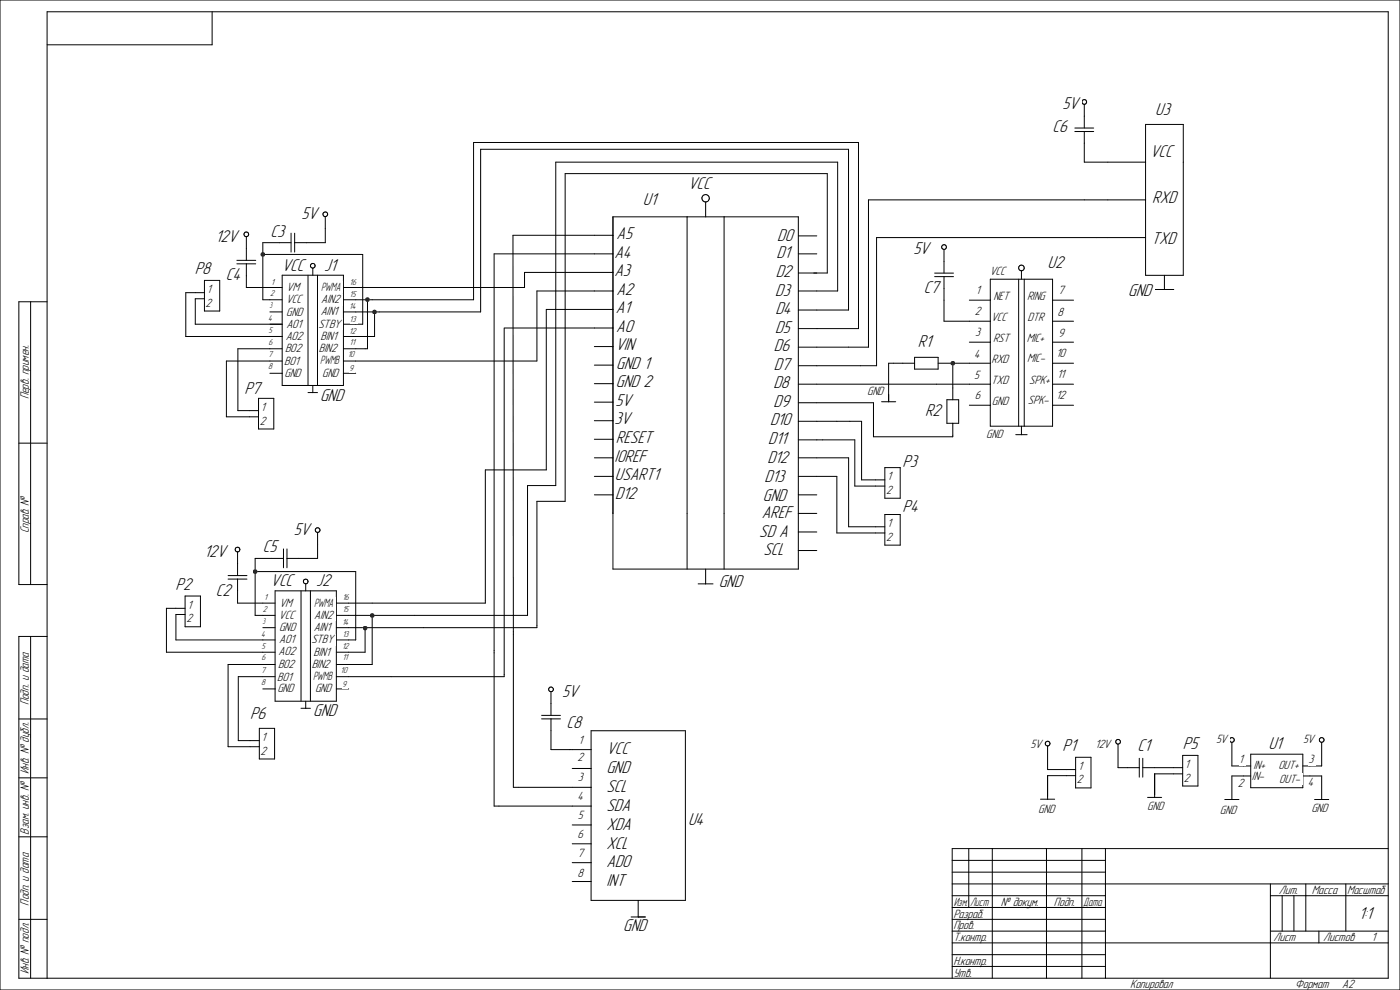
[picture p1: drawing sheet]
<svg xmlns="http://www.w3.org/2000/svg" width="594mm" height="420mm" viewBox="0 0 594 420" stroke-linecap="round" stroke-linejoin="round" font-family="sans-serif">
<g fill="#242424">
<path d="M403.3 153.1h2v2h-2z"/>
<path d="M154.9 126.1h2v2h-2z"/>
<path d="M157.9 131.4h2v1.9h-2z"/>
<path d="M110.5 106.9h2v2.1h-2z"/>
<path d="M107.2 241.5h2.1v2h-2.1z"/>
<path d="M156.9 260.1h2v2h-2z"/>
<path d="M153.9 265.4h2v2h-2z"/>
</g>
<g fill="none" stroke="#000" stroke-width=".42">
<path d="M456 55.8h8M456 54.3h8M460 55.8v13h26M460 44.3v10M486 52.8h16v64h-16zM123.5 98.9v8M125 98.9v8M138 91.9v11.1h-13M260.1 92h78.6v149.4h-78.6zM260.1 99.8h-42.5l.2 234.2h33M291.5 92v149.4M299.4 85.7v6.3"/>
<path d="M300.9 84.1v.1M307.2 92v149.4M486 84.8h-117.5v62.5h-29.8M86.7 119h6.5v13h-6.5zM100.5 111.9h8M100.5 110.4h8M104.5 111.9v10.1h15.2M104.5 100.5v9.9M111.5 109v18.2h8.2M112.5 107.9h41.4v29.6h-8.2M119.7 116.8h26v46.7h-26zM123.5 103h-12v3.9"/>
<path d="M130.7 116.8v46.7M132.7 113.7v3.1M134.7 116.8v46.7M260.1 107.7h-50.5v234.3h41.2M260.1 115.6h-37.6v6.4h-76.8M338.7 107.7h7.8M338.7 100.1h7.8M338.7 115.8h12.3v-42.1h-111.2v139h-12v53.6h-71.9M396.5 115.9h8M396.5 117.3h8M400.5 117.3v19h19.7M400.5 105.8v10.1"/>
<path d="M420.2 118.4h26.4v62.4h-26.4zM432.2 118.4v62.4M433.4 114.9v3.5M434.6 118.4v62.4M486 100.8h-114.1v54.4h-33.2M494 116.8v6M86.7 124.2h-7.9v18.5h40.9M86.7 126.7h-3.9v10.8h36.9M114.5 132.3h5.2M145.7 132.3h12.2M145.7 127.2h9.2M155.9 128.1v19.9h-10.2"/>
<path d="M156.9 127.2h44v-66.7h163.3v78.9h-25.5M158.9 133.3v9.4h-13.2M213.9 139.1h46.2M213.9 139.3v147.8h-71.2M260.1 131.3h-28.3v68h-25.9v56.6h-63.2M260.1 123.4h-32.3v29.8h-82.1M338.7 131.5h21.3v-68.2h-156.1v69h-44M338.7 123.4h16.7v-54.6h-119.6v137.2h-12v55.1h-64.9M411.3 127.3h8.9M446.6 127.3h8.9M446.6 136.3h8.9M490 122.8h8"/>
<path d="M114.5 158.4h5.2M119.7 153.2h-23.6v23.6h13.6M119.7 148h-18.8v26.2h8.8M145.7 158.4h5.2M252.2 147h7.9M252.2 154.9h7.9M388 154.1h-11v16.3M388 151.6h10v5h-10zM398 154.1h5.3M404.2 155.1v14.5M405.3 154.1h14.9M411.3 145.2h8.9"/>
<path d="M446.6 145.2h8.9M446.6 154.1h8.9M109.7 169h6.5v13h-6.5zM130.7 166.5h4M132.7 163.5v3M252.2 162.8h7.9M252.2 170.6h7.9M252.2 178.5h7.9M338.7 163h81.5M338.7 170.9h31.9v14.4h33.6v-5.7M338.7 178.7h26.8v24.9h9.9M374 170.4h6"/>
<path d="M401.7 169.6h5v10h-5zM411.3 171.9h8.9M446.6 163h8.9M446.6 171.9h8.9M252.2 186.4h7.9M252.2 194.2h7.9M338.7 194.2h21.3v29.3h15.4M338.7 186.6h24v19.6h12.7M375.4 198.4h6.5v13h-6.5zM431 184.4h4.8M433.4 180.8v3.6M252.2 202.1h7.9"/>
<path d="M252.2 209.9h7.9M338.7 202.1h16.3v24h20.4M338.7 209.9h7.8M338.7 217.8h7.8M375.4 218.3h6.5v13h-6.5zM100.8 234.2v10M120.3 236.9h-12.1v4.6M120.3 232.9v8M121.8 232.9v8M134.7 225.9v11h-12.9M338.7 225.7h7.8M338.7 233.6h7.8"/>
<path d="M78.5 258.1h-7.9v18.6h46.1M78.5 252.9h6.5v13h-6.5zM96.8 245.7h8M96.8 244.2h8M100.8 245.7v10.2h15.9M108.2 243.5v17.6h8.5M109.3 242.5h41.6v29h-8.2M116.7 250.7h26v46.8h-26zM127.7 250.7v46.8M129.7 247.7v3M130.7 246.7v.1M131.7 250.7v46.8"/>
<path d="M296.2 247.7h6.3M299.4 241.4v6.3M78.5 260.7h-3.9v10.8h42.1M111.5 266.3h5.2M142.7 266.3h11.2M142.7 261.1h14.2M154.9 267.3v9.4h-12.2M157.9 262.1v19.8h-15.2M111.5 292.3h5.2M116.7 287.1h-15.6v27.1h8.9M116.7 281.9h-19.9v34.9h13.2M129.7 297.5v3"/>
<path d="M142.7 292.3h5.2M233.8 293.5v10M110 309h6.5v13h-6.5zM127.7 300.5h4M229.8 305h8M229.8 303.5h8M233.8 305v13h17M250.8 310h40v72h-40zM444.5 316.4v10.1h11.9M474.3 315.7v10h9.1M522.6 315v10h8M530.6 320h22.1v14.2h-22.1z"/>
<path d="M560.7 315v10h-8M242.8 326h8M441.5 339h6M456.4 321.3h6.5v13h-6.5zM456.4 329.1h-11.9v9.9M483.4 321.7v8M484.8 325.7h17M484.8 321.7v8M486.9 338.3h5.9M501.8 320.5h6.5v13h-6.5zM501.8 328.3h-11.9v10M519.6 339.2h6.1"/>
<path d="M530.6 329.2h-8v10M552.7 329.2h8v10M557.7 339.2h6.1M242.8 350h8M242.8 358h8M242.8 366h8M242.8 374h8M267.8 389h6M270.8 382v7"/>
<circle cx="460" cy="43.3" r="1"/>
<circle cx="104.5" cy="99.4" r=".99"/>
<circle cx="138" cy="90.9" r="1.01"/>
<circle cx="299.4" cy="84.1" r="1.57"/>
<circle cx="132.7" cy="112.7" r=".99"/>
<circle cx="400.5" cy="104.8" r="1.01"/>
<circle cx="433.3" cy="113.7" r="1.2"/>
<circle cx="100.8" cy="233.1" r=".99"/>
<circle cx="134.7" cy="224.9" r="1.01"/>
<circle cx="129.7" cy="246.7" r="1"/>
<circle cx="233.8" cy="292.4" r="1.01"/>
<circle cx="444.5" cy="315.5" r="1.01"/>
<circle cx="474.4" cy="314.7" r=".99"/>
<circle cx="522.6" cy="313.9" r="1"/>
<circle cx="560.7" cy="313.9" r="1"/>
</g>
<g fill="#fff">
<path d="M261.6 95.8h8.1v7.2h-8.1z"/>
<path d="M260.7 103.7h8.5v7.1h-8.5z"/>
<path d="M260.7 111.5h8.2v7.2h-8.2z"/>
<path d="M261.5 119.4h8.5v7.2h-8.5z"/>
<path d="M261.3 127.3h7.5v7.2h-7.5z"/>
<path d="M261.5 135.2h8.5v7.1h-8.5z"/>
<path d="M261.1 143h9.6v7.2h-9.6z"/>
<path d="M261.5 150.9h15.5v7.1h-15.5z"/>
<path d="M261.3 158.7h16.7v7.2h-16.7z"/>
<path d="M261.1 166.6h8.1v7.1h-8.1z"/>
<path d="M261.3 182.3h16.9v7.2h-16.9z"/>
<path d="M260.7 190.2h14.8v7.2h-14.8z"/>
<path d="M260.9 198.1h20.2v7.1h-20.2z"/>
<path d="M261 206h10.3v7.1h-10.3z"/>
<path d="M260.8 174.5h8.1v7.1h-8.1z"/>
<path d="M329.7 96.5h8.2v7.1h-8.2z"/>
<path d="M329.5 104h7.1v7.1h-7.1z"/>
<path d="M329.1 112h8.2v7.1h-8.2z"/>
<path d="M328.9 119.8h7.8v7.2h-7.8z"/>
<path d="M329 127.7h8.1v7.2h-8.1z"/>
<path d="M328.9 135.6h7.8v7.1h-7.8z"/>
<path d="M328.3 143.5h8.2v7.1h-8.2z"/>
<path d="M328.3 151.3h8.2v7.2h-8.2z"/>
<path d="M328.2 159h8.1v7.1h-8.1z"/>
<path d="M328.2 166.9h8.2v7.1h-8.2z"/>
<path d="M326.7 174.9h10.3v7.2h-10.3z"/>
<path d="M325.9 182.8h9.3v7.1h-9.3z"/>
<path d="M325.6 190.7h10.3v7.1h-10.3z"/>
<path d="M324.4 199.1h9.9v7.1h-9.9z"/>
<path d="M323.7 206.9h11.3v7.2h-11.3z"/>
<path d="M272.8 81.5h7.1v7.1h-7.1z"/>
<path d="M292 74.7h10.9v7.1h-10.9z"/>
<path d="M531.8 322.3h6v5h-6z"/>
<path d="M531.2 327.1h6.1v5h-6.1z"/>
<path d="M542.4 322.3h9.7v5h-9.7z"/>
<path d="M542.7 328.1h9.9v5h-9.9z"/>
<path d="M456.9 328.5h3.5v5h-3.5z"/>
<path d="M457.4 322.7h2.7v5h-2.7z"/>
<path d="M121.6 119.5h6.5v5h-6.5z"/>
<path d="M121.4 124.7h7.6v5h-7.6z"/>
<path d="M121.4 130h8v5h-8z"/>
<path d="M121.5 135h7.4v5h-7.4z"/>
<path d="M121 145.5h7.9v5h-7.9z"/>
<path d="M120.6 151h7.2v5h-7.2z"/>
<path d="M135.8 164.4h11.4v7.1h-11.4z"/>
<path d="M121.2 140.1h8.2v5h-8.2z"/>
<path d="M136.2 119.5h9.3v5h-9.3z"/>
<path d="M136.3 124.7h9v5h-9z"/>
<path d="M136.1 129.8h8.2v5h-8.2z"/>
<path d="M135.1 135h10.4v5h-10.4z"/>
<path d="M136 140.3h8v4.9h-8z"/>
<path d="M135.3 145.5h8.7v5h-8.7z"/>
<path d="M135.8 150.7h9.2v5h-9.2z"/>
<path d="M120.7 155.8h8v5h-8z"/>
<path d="M136.7 155.9h7.9v5h-7.9z"/>
<path d="M119.5 109.2h11v7.1h-11z"/>
<path d="M115.1 117.9h2v3.6h-2z"/>
<path d="M114.6 122.9h2.5v3.6h-2.5z"/>
<path d="M113.8 133.4h2.5v3.6h-2.5z"/>
<path d="M114 138.4h2.2v3.5h-2.2z"/>
<path d="M113.9 143.5h2.5v3.6h-2.5z"/>
<path d="M113.7 148.8h2.5v3.5h-2.5z"/>
<path d="M113.8 153.7h2.5v3.6h-2.5z"/>
<path d="M148.3 117.9h3.5v3.6h-3.5z"/>
<path d="M148.3 123h3.4v3.6h-3.4z"/>
<path d="M148.2 128.3h3.5v3.6h-3.5z"/>
<path d="M148.3 133.6h3.4v3.6h-3.4z"/>
<path d="M148.2 138.7h3.5v3.6h-3.5z"/>
<path d="M148.3 143.5h3v3.6h-3z"/>
<path d="M147.5 148.8h3.6v3.5h-3.6z"/>
<path d="M148.2 154.7h2.5v3.6h-2.5z"/>
<path d="M114.4 127.8h1.9v3.6h-1.9z"/>
<path d="M323.2 214.2h14.1v7.2h-14.1z"/>
<path d="M322.1 222.1h13.9v7.1h-13.9z"/>
<path d="M323.9 230h10.3v7.1h-10.3z"/>
<path d="M305 243.5h11.3v7.2h-11.3z"/>
<path d="M488.9 80.6h11.7v7.1h-11.7z"/>
<path d="M488.6 97.8h11.7v7.1h-11.7z"/>
<path d="M488 60.9h11v7.1h-11z"/>
<path d="M478.7 120h11.3v7.1h-11.3z"/>
<path d="M257.3 314.4h10.9v7.2h-10.9z"/>
<path d="M257.3 322.4h11.3v7.2h-11.3z"/>
<path d="M257.3 330.4h10.3v7.2h-10.3z"/>
<path d="M257.3 338.4h11.7v7.2h-11.7z"/>
<path d="M257.3 346.4h12.2v7.2h-12.2z"/>
<path d="M257.3 354.4h10.7v7.2h-10.7z"/>
<path d="M257.3 362.4h11.7v7.1h-11.7z"/>
<path d="M257.3 370.4h9.2v7.2h-9.2z"/>
<path d="M440.5 341.1h7.9v5h-7.9z"/>
<path d="M437.2 313.5h5.7v5h-5.7z"/>
<path d="M502.3 327.7h3.5v5h-3.5z"/>
<path d="M502.8 321.9h2.7v5h-2.7z"/>
<path d="M486.7 339.7h8v5h-8z"/>
<path d="M118.6 253.4h6.5v5h-6.5z"/>
<path d="M118.4 258.6h7.6v5h-7.6z"/>
<path d="M118.4 263.9h8v5h-8z"/>
<path d="M118.5 269h7.4v5h-7.4z"/>
<path d="M118 279.4h7.9v5h-7.9z"/>
<path d="M117.6 284.9h7.2v5h-7.2z"/>
<path d="M132.9 298.3h11.4v7.2h-11.4z"/>
<path d="M118.2 274.1h8.2v5h-8.2z"/>
<path d="M133.2 253.4h9.3v5h-9.3z"/>
<path d="M133.3 258.6h9v5h-9z"/>
<path d="M133.1 263.8h8.2v5h-8.2z"/>
<path d="M132.1 269h10.4v5h-10.4z"/>
<path d="M133 274.2h8v5h-8z"/>
<path d="M132.3 279.4h8.7v5h-8.7z"/>
<path d="M132.8 284.6h9.2v5h-9.2z"/>
<path d="M117.7 289.7h7.9v5h-7.9z"/>
<path d="M133.6 289.8h8v5h-8z"/>
<path d="M114.8 243.1h10.9v7.1h-10.9z"/>
<path d="M112.1 251.9h2v3.5h-2z"/>
<path d="M111.5 256.8h2.5v3.6h-2.5z"/>
<path d="M110.9 267.4h2.5v3.5h-2.5z"/>
<path d="M111 272.3h2.2v3.6h-2.2z"/>
<path d="M110.9 277.4h2.5v3.6h-2.5z"/>
<path d="M110.7 282.7h2.5v3.6h-2.5z"/>
<path d="M110.8 287.6h2.5v3.6h-2.5z"/>
<path d="M145.3 251.9h3.5v3.5h-3.5z"/>
<path d="M145.3 256.9h3.4v3.6h-3.4z"/>
<path d="M145.2 262.3h3.5v3.5h-3.5z"/>
<path d="M145.3 267.5h3.4v3.6h-3.4z"/>
<path d="M145.2 272.6h3.5v3.6h-3.5z"/>
<path d="M145.3 277.4h3v3.6h-3z"/>
<path d="M144.5 282.7h3.6v3.6h-3.6z"/>
<path d="M145.2 288.6h2.5v3.6h-2.5z"/>
<path d="M111.4 261.8h2v3.5h-2z"/>
<path d="M464.7 313.2h7.4v5h-7.4z"/>
<path d="M516 311.4h5.7v5h-5.7z"/>
<path d="M552.9 311.4h5.7v5h-5.7z"/>
<path d="M517.6 341.5h7.9v5h-7.9z"/>
<path d="M556.4 340.5h7.9v5h-7.9z"/>
<path d="M414.1 120.7h2.7v5h-2.7z"/>
<path d="M413.6 129.6h3.5v5h-3.5z"/>
<path d="M413.8 138.5h3.2v5h-3.2z"/>
<path d="M413.3 148.1h3.5v5h-3.5z"/>
<path d="M413.3 157h3.2v5h-3.2z"/>
<path d="M413.6 165.2h3.5v5h-3.5z"/>
<path d="M448.9 120.7h3.5v5h-3.5z"/>
<path d="M448.6 130.3h3.5v5h-3.5z"/>
<path d="M448.9 139.2h3.5v5h-3.5z"/>
<path d="M448.1 147.4h4.9v5h-4.9z"/>
<path d="M448.5 156.3h4.2v5h-4.2z"/>
<path d="M448.1 165.2h4.9v5h-4.9z"/>
<path d="M421.5 123.4h7.6v5h-7.6z"/>
<path d="M420.5 132.3h7.7v5h-7.7z"/>
<path d="M435.8 123.4h8.7v5h-8.7z"/>
<path d="M421.3 141.3h9.4v5h-9.4z"/>
<path d="M420.7 150.2h8.2v5h-8.2z"/>
<path d="M420.6 159.1h8.2v5h-8.2z"/>
<path d="M420.8 168h8v5h-8z"/>
<path d="M435.9 132.3h8v5h-8z"/>
<path d="M435.6 141.3h8.5v5h-8.5z"/>
<path d="M435.7 149.8h8.7v5h-8.7z"/>
<path d="M436.7 159.1h9.7v5h-9.7z"/>
<path d="M436.1 167.6h9.9v5h-9.9z"/>
<path d="M418.4 181.9h8v5h-8z"/>
<path d="M419.9 112.5h7.7v5h-7.7z"/>
<path d="M367.9 163.8h7.9v5h-7.9z"/>
<path d="M376 225.5h3.5v5h-3.5z"/>
<path d="M376.4 219.7h2.8v5h-2.8z"/>
<path d="M376 205.6h3.5v5h-3.5z"/>
<path d="M376.4 199.8h2.8v5h-2.8z"/>
<path d="M450.8 40.7h8.1v7.2h-8.1z"/>
<path d="M264.5 389.5h11.3v7.2h-11.3z"/>
<path d="M91.5 96.9h10.7v7.1h-10.7z"/>
<path d="M86.7 230.6h10.7v7.1h-10.7z"/>
<path d="M525.7 319.9h2.7v5h-2.7z"/>
<path d="M525.1 330.2h3.6v5h-3.6z"/>
<path d="M555.2 319.8h3.2v5h-3.2z"/>
<path d="M554.9 329.5h3.4v5h-3.4z"/>
<path d="M538.1 312.2h7.2v7.1h-7.2z"/>
<path d="M446.6 50.2h7.7v7.1h-7.7z"/>
<path d="M490.1 43.2h7.8v7.2h-7.8z"/>
<path d="M444.5 108.1h8.1v7.1h-8.1z"/>
<path d="M245.4 311.5h2.8v5h-2.8z"/>
<path d="M245.1 319.1h3.4v5h-3.4z"/>
<path d="M245.2 327.5h3.2v5h-3.2z"/>
<path d="M245 335.5h3.5v5h-3.5z"/>
<path d="M245.2 343.5h3.2v5h-3.2z"/>
<path d="M245 351.5h3.5v5h-3.5z"/>
<path d="M245 359.5h3.5v5h-3.5z"/>
<path d="M245 368.1h3.5v5h-3.5z"/>
<path d="M240.3 303.4h7.8v7.2h-7.8z"/>
<path d="M291.9 344.4h8.2v7.1h-8.2z"/>
<path d="M128 87.4h8.1v7.1h-8.1z"/>
<path d="M114.8 94.8h7.4v7.2h-7.4z"/>
<path d="M95.9 113.3h7.8v7.2h-7.8z"/>
<path d="M450.8 313.1h7.1v7.2h-7.1z"/>
<path d="M501.9 312.1h7.8v7.1h-7.8z"/>
<path d="M124.7 221.3h8.2v7.1h-8.2z"/>
<path d="M111.5 228.8h7.5v7.1h-7.5z"/>
<path d="M91.5 247.1h7.8v7.2h-7.8z"/>
<path d="M110.5 316.2h3.5v5h-3.5z"/>
<path d="M111 310.4h2.7v5h-2.7z"/>
<path d="M79.1 260.1h3.4v4.9h-3.4z"/>
<path d="M79.5 254.3h2.8v5h-2.8z"/>
<path d="M74.5 244.6h8.1v7.2h-8.1z"/>
<path d="M106.1 299.4h8.2v7.1h-8.2z"/>
<path d="M87.2 126.2h3.6v4.9h-3.6z"/>
<path d="M87.7 120.4h2.8v4.9h-2.8z"/>
<path d="M82.6 110.7h8.2v7.1h-8.2z"/>
<path d="M110.2 176.2h3.5v5h-3.5z"/>
<path d="M110.7 170.4h2.8v5h-2.8z"/>
<path d="M103.7 161.4h8.1v7.1h-8.1z"/>
<path d="M382.9 192.7h7.7v7.1h-7.7z"/>
<path d="M382.9 211.8h8.2v7.1h-8.2z"/>
<path d="M387.5 102.3h8.2v7.1h-8.2z"/>
<path d="M391.9 118.7h7.8v7.2h-7.8z"/>
<path d="M389.5 141.6h7.1v7.2h-7.1z"/>
<path d="M392.5 171h8.2v7.2h-8.2z"/>
<path d="M137.5 109.2h6.5v7.1h-6.5z"/>
<path d="M134.2 243.1h7.5v7.1h-7.5z"/>
<path d="M238.5 289.9h8.2v7.2h-8.2z"/>
<path d="M482.6 313.1h6.8v7.2h-6.8z"/>
</g>
<g fill="none" stroke="#000" stroke-width=".42">
<path d="M0 0h594v420h-594zM90 5v14h-70M13 128v120M20 128h-12v120h12M8 188h12M13 270v145M20 270h-12v145h581v-410h-569v410M8 305h12M8 330h12M8 355h12M404 370h65M404 375h185"/>
<path d="M404 365h65M404 380h65M411 360v25M421 360v55M444 360v55M459 360v55M469 360v55M539 375v40M539 380h50M544 380v15M549 380v15M554 375v20"/>
<path d="M571 375v20M589 360h-185v55M8 390h12M404 390h65M404 395h65M404 385h65M539 395h50M559.6 395v5M404 400h185M404 405h65M404 410h65"/>
</g>
<g font-size="7.7">
<text x="450.8" y="46.3">5V</text>
<text x="490.1" y="48.9">U3</text>
<text x="446.6" y="55.8">C6</text>
<text x="488" y="66.5">VCC</text>
<text x="292" y="80.3">VCC</text>
<text x="272.8" y="87.1">U1</text>
<text x="488.9" y="86.1">RXD</text>
<text x="128" y="93">5V</text>
<text x="114.8" y="100.5">C3</text>
<text x="261.6" y="101.4">A5</text>
<text x="91.5" y="102.5">12V</text>
<text x="329.7" y="102.1">D0</text>
<text x="387.5" y="107.9">5V</text>
<text x="488.6" y="103.4">TXD</text>
<text x="260.7" y="109.3">A4</text>
<text x="329.5" y="109.6">D1</text>
<text x="444.5" y="113.7">U2</text>
<text x="82.6" y="116.3">P8</text>
<text x="95.9" y="119">C4</text>
<text x="119.5" y="114.8">VCC</text>
<text x="137.5" y="114.8">J1</text>
<text x="260.7" y="117.2">A3</text>
<text x="329.1" y="117.6">D2</text>
<text x="261.5" y="125.1">A2</text>
<text x="328.9" y="125.5">D3</text>
<text x="391.9" y="124.3">C7</text>
<text x="478.7" y="125.6">GND</text>
<text x="261.3" y="132.9">A1</text>
<text x="329" y="133.3">D4</text>
<text x="261.5" y="140.8">A0</text>
<text x="328.9" y="141.2">D5</text>
<text x="261.1" y="148.6">VIN</text>
<text x="328.3" y="149.1">D6</text>
<text x="389.5" y="147.2">R1</text>
<text x="261.5" y="156.5">GND 1</text>
<text x="328.3" y="156.9">D7</text>
<text x="103.7" y="167">P7</text>
<text x="261.3" y="164.3">GND 2</text>
<text x="328.2" y="164.6">D8</text>
<text x="135.8" y="170">GND</text>
<text x="261.1" y="172.2">5V</text>
<text x="328.2" y="172.5">D9</text>
<text x="392.5" y="176.6">R2</text>
<text x="260.8" y="180.1">3V</text>
<text x="326.7" y="180.5">D10</text>
<text x="261.3" y="188">RESET</text>
<text x="325.9" y="188.4">D11</text>
<text x="260.7" y="195.8">I0REF</text>
<text x="325.6" y="196.3">D12</text>
<text x="260.9" y="203.7">USART1</text>
<text x="382.9" y="198.3">P3</text>
<text x="324.4" y="204.7">D13</text>
<text x="261" y="211.5">D12</text>
<text x="323.7" y="212.6">GND</text>
<text x="323.2" y="219.8">AREF</text>
<text x="382.9" y="217.4">P4</text>
<text x="124.7" y="226.9">5V</text>
<text x="322.1" y="227.7">SD A</text>
<text x="86.7" y="236.2">12V</text>
<text x="111.5" y="234.4">C5</text>
<text x="323.9" y="235.6">SCL</text>
<text x="74.5" y="250.2">P2</text>
<text x="114.8" y="248.7">VCC</text>
<text x="134.2" y="248.7">J2</text>
<text x="305" y="249.2">GND</text>
<text x="91.5" y="252.7">C2</text>
<text x="238.5" y="295.5">5V</text>
<text x="106.1" y="305">P6</text>
<text x="132.9" y="304">GND</text>
<text x="240.3" y="309">C8</text>
<text x="501.9" y="317.7">P5</text>
<text x="538.1" y="317.8">U1</text>
<text x="257.3" y="320">VCC</text>
<text x="450.8" y="318.7">P1</text>
<text x="482.6" y="318.7">C1</text>
<text x="257.3" y="328">GND</text>
<text x="257.3" y="336">SCL</text>
<text x="257.3" y="344">SDA</text>
<text x="257.3" y="352">XDA</text>
<text x="291.9" y="350">U4</text>
<text x="257.3" y="360">XCL</text>
<text x="257.3" y="368">AD0</text>
<text x="257.3" y="376">INT</text>
<text x="264.5" y="395.1">GND</text>
<text x="576.5" y="390">1:1</text>
</g>
<g font-size="5.4">
<text x="419.9" y="116.5">VCC</text>
<text x="87.7" y="124.3">1</text>
<text x="121.6" y="123.4">VM</text>
<text x="414.1" y="124.6">1</text>
<text x="448.9" y="124.6">7</text>
<text x="87.2" y="130">2</text>
<text x="121.4" y="128.6">VCC</text>
<text x="136.3" y="128.6">AIN2</text>
<text x="421.5" y="127.3">NET</text>
<text x="435.8" y="127.3">RING</text>
<text x="121.4" y="133.9">GND</text>
<text x="136.1" y="133.8">AIN1</text>
<text x="413.6" y="133.5">2</text>
<text x="420.5" y="136.3">VCC</text>
<text x="435.9" y="136.3">DTR</text>
<text x="448.6" y="134.2">8</text>
<text x="121.5" y="139">AO1</text>
<text x="135.1" y="139">STBY</text>
<text x="413.8" y="142.4">3</text>
<text x="448.9" y="143.1">9</text>
<text x="121" y="149.4">B02</text>
<text x="121.2" y="144.1">A02</text>
<text x="135.3" y="149.4">BIN2</text>
<text x="136" y="144.2">BIN1</text>
<text x="421.3" y="145.2">RST</text>
<text x="435.6" y="145.2">MIC+</text>
<text x="120.6" y="154.9">B01</text>
<text x="413.3" y="152">4</text>
<text x="420.7" y="154.1">RXD</text>
<text x="435.7" y="153.8">MIC-</text>
<text x="448.1" y="151.3">10</text>
<text x="120.7" y="159.7">GND</text>
<text x="136.7" y="159.8">GND</text>
<text x="413.3" y="161">5</text>
<text x="448.5" y="160.2">11</text>
<text x="367.9" y="167.8">GND</text>
<text x="420.6" y="163">TXD</text>
<text x="436.7" y="163">SPK+</text>
<text x="12.3" y="169.4" transform="rotate(-90 12.3 169.4)">Перв. примен.</text>
<text x="413.6" y="169.2">6</text>
<text x="420.8" y="171.9">GND</text>
<text x="436.1" y="171.4">SPK-</text>
<text x="448.1" y="169.2">12</text>
<text x="110.7" y="174.3">1</text>
<text x="110.2" y="180.1">2</text>
<text x="418.4" y="185.9">GND</text>
<text x="376.4" y="203.7">1</text>
<text x="376" y="209.5">2</text>
<text x="12.3" y="226.3" transform="rotate(-90 12.3 226.3)">Справ. №</text>
<text x="376.4" y="223.6">1</text>
<text x="376" y="229.4">2</text>
<text x="118.6" y="257.3">VM</text>
<text x="79.1" y="264">2</text>
<text x="79.5" y="258.2">1</text>
<text x="118.4" y="262.5">VCC</text>
<text x="133.3" y="262.5">AIN2</text>
<text x="118.4" y="267.8">GND</text>
<text x="133.1" y="267.7">AIN1</text>
<text x="118.5" y="272.9">AO1</text>
<text x="132.1" y="272.9">STBY</text>
<text x="118.2" y="278">A02</text>
<text x="133" y="278.1">BIN1</text>
<text x="118" y="283.3">B02</text>
<text x="132.3" y="283.3">BIN2</text>
<text x="117.6" y="288.8">B01</text>
<text x="117.7" y="293.6">GND</text>
<text x="133.6" y="293.7">GND</text>
<text x="12.3" y="299.2" transform="rotate(-90 12.3 299.2)">Подп. и дата</text>
<text x="111" y="314.3">1</text>
<text x="245.4" y="315.4">1</text>
<text x="437.2" y="317.5">5V</text>
<text x="464.7" y="317.1">12V</text>
<text x="516" y="315.3">5V</text>
<text x="552.9" y="315.3">5V</text>
<text x="110.5" y="320.1">2</text>
<text x="245.1" y="323">2</text>
<text x="525.7" y="323.8">1</text>
<text x="555.2" y="323.8">3</text>
<text x="12.3" y="328.4" transform="rotate(-90 12.3 328.4)">Инв. № дубл.</text>
<text x="457.4" y="326.6">1</text>
<text x="502.8" y="325.8">1</text>
<text x="531.8" y="326.3">IN+</text>
<text x="542.4" y="326.3">OUT+</text>
<text x="245.2" y="331.4">3</text>
<text x="456.9" y="332.4">2</text>
<text x="502.3" y="331.6">2</text>
<text x="525.1" y="334.1">2</text>
<text x="531.2" y="331">IN-</text>
<text x="542.7" y="332">OUT-</text>
<text x="554.9" y="333.4">4</text>
<text x="245" y="339.4">4</text>
<text x="245.2" y="347.4">5</text>
<text x="440.5" y="345">GND</text>
<text x="486.7" y="343.6">GND</text>
<text x="517.6" y="345.4">GND</text>
<text x="556.4" y="344.4">GND</text>
<text x="12.3" y="354.1" transform="rotate(-90 12.3 354.1)">Взам. инв. №</text>
<text x="245" y="355.4">6</text>
<text x="245" y="363.4">7</text>
<text x="245" y="372">8</text>
<text x="542.6" y="379.3">Лит.</text>
<text x="556.6" y="379.3">Масса</text>
<text x="571.5" y="379.3">Масштаб</text>
<text x="12.3" y="384.2" transform="rotate(-90 12.3 384.2)">Подп. и дата</text>
<text x="404.5" y="389.3">Разраб.</text>
<text x="424.7" y="384.3">№ докум.</text>
<text x="447.2" y="384.3">Подп.</text>
<text x="404.5" y="394.3">Пров.</text>
<text x="404.5" y="399.3">Т.контр.</text>
<text x="540.3" y="399.3">Лист</text>
<text x="561.4" y="399.3">Листов</text>
<text x="581.9" y="399.3">1</text>
<text x="12.3" y="413.3" transform="rotate(-90 12.3 413.3)">Инв. № подл.</text>
<text x="404.5" y="409.3">Н.контр.</text>
<text x="404.5" y="414.3">Утв.</text>
<text x="479.5" y="419.3">Копировал</text>
<text x="549.5" y="419.3">Формат</text>
<text x="569.5" y="419.3">A2</text>
</g>
<g font-size="5.3">
<text x="136.2" y="123.4">PWMA</text>
<text x="135.8" y="154.6">PWMB</text>
<text x="133.2" y="257.3">PWMA</text>
<text x="132.8" y="288.5">PWMB</text>
<text x="404.6" y="384.3">Изм. Лист</text>
<text x="459.6" y="384.3">Дата</text>
</g>
<g font-size="3.8">
<text x="114.6" y="125.7">2</text>
<text x="115.1" y="120.7">1</text>
<text x="148.3" y="120.8">16</text>
<text x="148.3" y="125.8">15</text>
<text x="148.2" y="131.1">14</text>
<text x="113.8" y="136.3">4</text>
<text x="148.3" y="136.4">13</text>
<text x="114" y="141.2">5</text>
<text x="148.2" y="141.5">12</text>
<text x="113.9" y="146.3">6</text>
<text x="148.3" y="146.3">11</text>
<text x="113.7" y="151.6">7</text>
<text x="147.5" y="151.6">10</text>
<text x="113.8" y="156.5">8</text>
<text x="148.2" y="157.5">9</text>
<text x="112.1" y="254.7">1</text>
<text x="145.3" y="254.7">16</text>
<text x="111.5" y="259.6">2</text>
<text x="145.3" y="259.8">15</text>
<text x="145.2" y="265">14</text>
<text x="110.9" y="270.2">4</text>
<text x="111" y="275.1">5</text>
<text x="145.2" y="275.4">12</text>
<text x="145.3" y="270.3">13</text>
<text x="110.9" y="280.2">6</text>
<text x="145.3" y="280.2">11</text>
<text x="110.7" y="285.5">7</text>
<text x="144.5" y="285.5">10</text>
<text x="110.8" y="290.4">8</text>
<text x="145.2" y="291.4">9</text>
</g>
<g font-size="3.7">
<text x="114.4" y="130.6">3</text>
<text x="111.4" y="264.6">3</text>
</g>
</svg>
